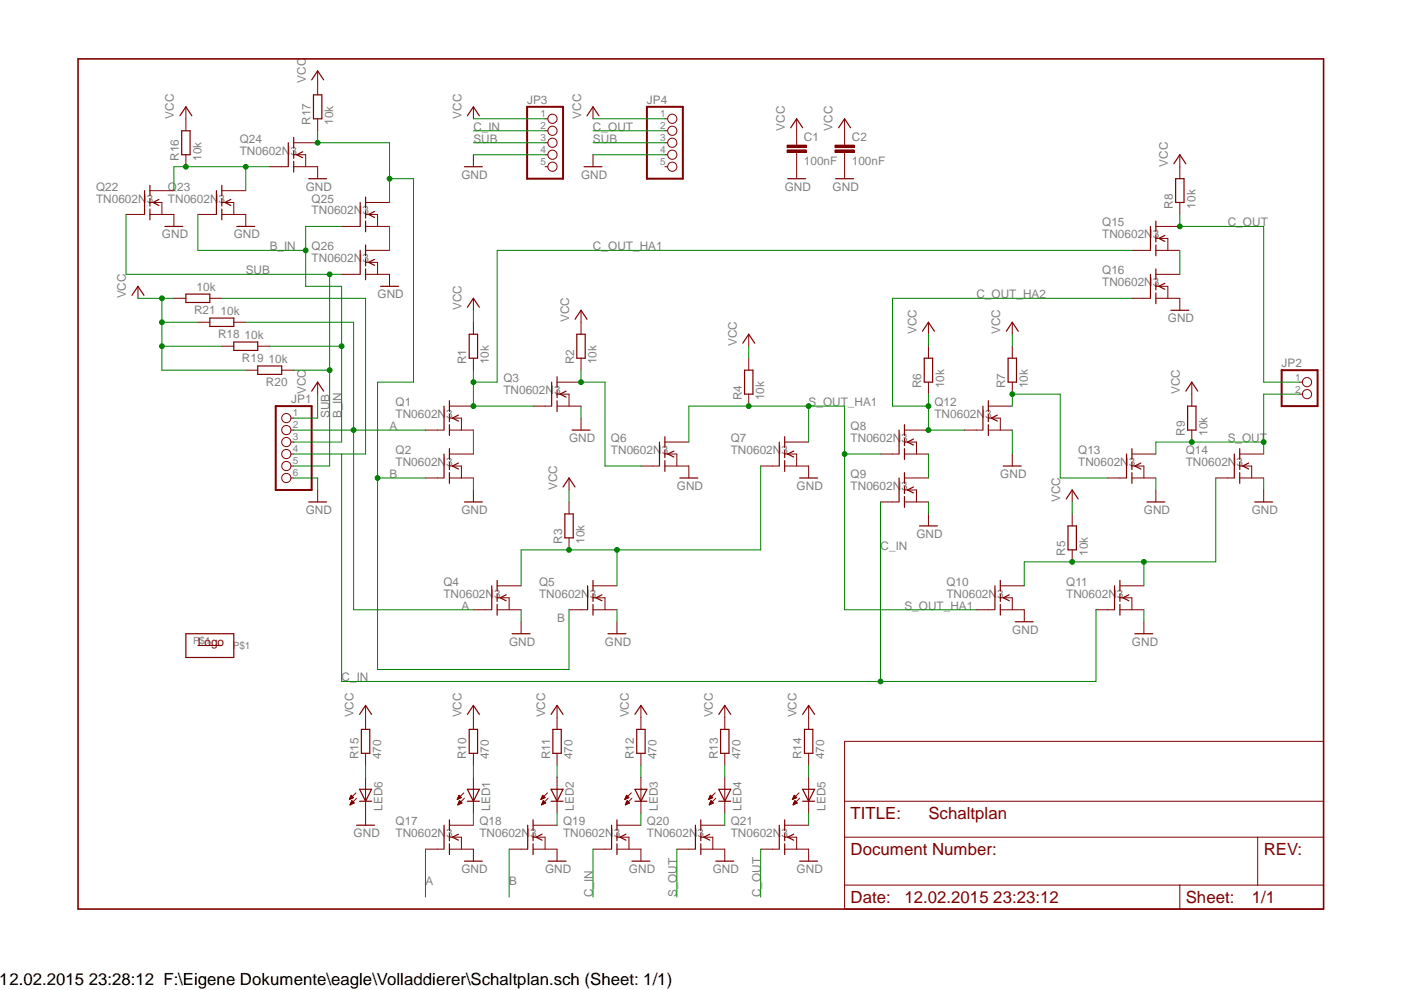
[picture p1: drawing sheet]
<svg xmlns="http://www.w3.org/2000/svg" width="297mm" height="210mm" viewBox="0 0 297 210" stroke-linecap="round" stroke-linejoin="round" font-family="sans-serif">
<g fill="none" stroke="#800000" stroke-width=".21">
<path d="M67.3 15v5.1M39.4 22.6v5.1M39.4 32.8v2.5M57.2 35.3h3.8M62.3 35.3h5v2.6M62.3 32.8h2.5v2.5M62.3 30.3h5M67.3 25.2v2.5M100.4 22.6v2.6M100.4 32.8v2.5M115.6 35.3h.6M115.6 32.8h.6"/>
<path d="M115.6 30.3h.6M115.6 25.2h.6M115.6 27.7h.6M125.7 22.6v2.6M125.7 32.8v2.5M141 35.3h.5M141 32.8h.5M141 30.3h.5M141 25.2h.5M141 27.7h.5M168.9 30.3v.5M168.9 32.3v.5"/>
<path d="M250.1 32.8v5.1M26.7 45.5h3.9M31.8 45.5h5.1v2.5M31.8 42.9h2.5v2.6M31.8 40.4h5.1M41.9 45.5h3.9M47 45.5h5.1v2.5M47 42.9h2.6v2.6M47 40.4h5.1M72.4 48h3.9M72.4 58.2h3.9M77.5 53.1h5.1"/>
<path d="M77.5 48h5.1M77.5 58.2h5.1v2.5M77.5 45.5h2.5v2.5M77.5 42.9h5.1M77.5 55.6h2.5v2.6M240 53.1h3.9M245.1 53.1h5M245.1 50.5h2.5v2.6M245.1 48h5M245.1 58.2h5M250.1 42.9v2.6M100.4 63.2v2.6"/>
<path d="M100.4 68.3v2.6M100.4 75.9v2.6M123.2 65.8v5.1M123.2 75.9v2.6M158.7 70.9v2.5M158.7 75.9v2.6M196.8 68.3v2.6M196.8 73.4v2.5M214.6 68.3v2.6M214.6 73.4v2.5M240 63.2h3.9M245.1 63.2h5v2.6"/>
<path d="M245.1 60.7h2.5v2.5M61.7 91.2h.6M61.7 88.6h.6M61.7 98.8h.6M61.7 96.3h.6M61.7 93.7h.6M67.3 81v2.6M90.2 91.2h3.9M95.3 91.2h5.1M95.3 88.6h2.5v2.6M95.3 98.8h2.5v2.5M95.3 86.1h5.1"/>
<path d="M95.3 96.3h5.1M113 86.1h3.9M118.1 86.1h5.1M118.1 83.6h2.5v2.5M118.1 81h5.1M123.2 88.6v2.6M135.9 98.8h3.8M141 98.8h5v2.5M141 96.3h2.5v2.5M141 93.7h5M158.7 83.6v2.5M161.3 98.8h3.8"/>
<path d="M166.4 98.8h5v2.5M166.4 96.3h2.5v2.5M166.4 93.7h5M186.7 96.3h3.8M191.8 91.2h5M191.8 96.3h5M191.8 93.7h2.5v2.6M196.8 81v2.6M204.5 91.2h3.8M209.5 91.2h5.1M209.5 88.6h2.6v2.6M209.5 86.1h5.1"/>
<path d="M214.6 81v2.6M214.6 96.3v2.5M240 98.8h2.5v2.5M240 96.3h5.1M252.7 81v5.1M252.7 91.2v2.5M262.8 98.8h2.6v2.5M262.8 96.3h5.1M275.5 83.6h.6M275.5 81h.6M61.7 101.3h.6M67.3 103.9v2.5"/>
<path d="M90.2 101.3h3.9M95.3 101.3h5.1M100.4 103.9v2.5M120.6 101.3v2.6M120.6 106.4v2.6M120.6 114v2.6M186.7 106.4h3.8M191.8 101.3h5M191.8 103.9h2.5v2.5M191.8 106.4h5M196.8 109v2.5M227.3 103.9v2.5"/>
<path d="M227.3 109v2.5M227.3 116.6v2.5M234.9 101.3h3.9M240 101.3h5.1M245.1 103.9v2.5M257.8 101.3h3.8M262.8 101.3h5.1M267.9 103.9v2.5M100.4 129.3h3.8M105.4 129.3h5.1M105.4 126.7h2.5v2.6M105.4 124.2h5.1"/>
<path d="M110.5 131.8v2.6M120.6 129.3h3.9M125.7 129.3h5.1M125.7 126.7h2.6v2.6M125.7 124.2h5.1M130.8 131.8v2.6M207 129.3h3.9M212.1 129.3h5.1v2.5M212.1 126.7h2.5v2.6M212.1 124.2h5.1M232.4 129.3h3.9M237.4 129.3h5.1"/>
<path d="M237.4 126.7h2.6v2.6M237.4 124.2h5.1M242.5 131.8v2.6M77.5 149.6v5M77.5 159.7v2.6M100.4 149.6v5M100.4 159.7v2.6M118.1 149.6v5M118.1 159.7v2.6M135.9 149.6v5M135.9 159.7v2.6M153.7 149.6v5"/>
<path d="M153.7 159.7v2.6M171.4 149.6v5M171.4 159.7v2.6M179.1 157.2h101.5v35.5h-101.5zM74.1 169.4h.1M74.1 169.3h.4M74.2 169.2h.5M74.2 169.2h.6M74.2 170.6h.1M74.2 169.1h.7M74.2 170.5h.3M74.3 169h.5"/>
<path d="M74.3 170.4h.5M74.3 168.9h.4M74.3 170.3h.7M74.4 168.8h.2M74.4 170.2h.7M74.4 168.7h.1M74.4 170.1h.6M74.5 168.7h.1M74.5 170.1h.4M74.5 168.6l.5 .5-.9 .4zM74.5 170h.3M74.5 169.9h.2"/>
<path d="M74.5 169.8h.1M74.6 169.8l-.4 .8M74.6 169.8l.5 .5-.9 .3M75.5 168.1l-1.4 1.4M75.6 169.2l-1.4 1.4M77.5 164.8v10.2M95.3 177.5h2.5v2.5M95.3 175h5.1M96.9 169.4h.2M97 169.3h.3M97 169.2h.5M97.1 169.2h.6"/>
<path d="M97.1 170.6h.1M97.1 169.1h.6M97.1 170.5h.3M97.2 169h.5M97.2 170.4h.4M97.2 168.9h.4M97.2 170.3h.6M97.2 168.8h.3M97.2 168.7h.2M97.2 170.2h.7M97.3 168.7h.1M97.3 170.1h.5"/>
<path d="M97.3 168.6l.5 .5-.9 .4zM97.3 170.1h.4M97.3 170h.3M97.4 169.9h.1M97.4 169.8h.1M97.4 169.8l-.3 .8M97.4 169.8l.6 .5-.9 .3M98.3 168.1l-1.4 1.4M98.5 169.2l-1.4 1.4M100.4 164.8v7.6M113 177.5h2.6v2.5M113 175h5.1"/>
<path d="M114.7 169.4h.1M114.8 169.3h.3M114.8 169.2h.5M114.8 169.2h.7M114.8 170.6h.2M114.9 169.1h.6M114.9 170.5h.3M114.9 169h.5M114.9 170.4h.5M115 168.9h.4M115 168.8h.3M115 170.3h.6"/>
<path d="M115 168.7h.2M115 170.2h.7M115.1 168.7h.1M115.1 170.1h.5M115.1 170.1h.4M115.1 168.6l.5 .5-.9 .4zM115.1 170h.3M115.1 169.9h.2M115.2 169.8h.1M115.2 169.8l-.4 .8M115.2 169.8l.5 .5-.9 .3M116.1 168.1l-1.4 1.4"/>
<path d="M116.2 169.2l-1.4 1.4M118.1 164.8v7.6M130.8 177.5h2.5v2.5M130.8 175h5.1M132.5 169.4h.1M132.5 169.3h.3M132.6 169.2h.5M132.6 169.2h.7M132.6 170.6h.2M132.7 169.1h.6M132.7 170.5h.3M132.7 169h.5"/>
<path d="M132.7 168.9h.4M132.7 170.4h.4M132.8 168.8h.3M132.8 170.3h.5M132.8 170.2h.6M132.8 168.7h.2M132.8 170.1h.5M132.8 168.7h.1M132.8 168.6l.5 .5-.8 .4zM132.9 170h.3M132.9 169.9h.2M133 169.8h.1"/>
<path d="M133 169.8l-.4 .8M133 169.8l.5 .5-.9 .3M133.9 168.1l-1.4 1.4M134 169.2l-1.4 1.4M135.9 164.8v7.6M148.6 177.5h2.5v2.5M148.6 175h5.1M150.3 169.4h.1M150.3 169.3h.3M150.4 169.2h.4M150.4 169.2h.6M150.4 169.1h.7"/>
<path d="M150.4 170.6h.1M150.4 169h.6M150.4 170.5h.3M150.5 168.9h.4M150.5 170.4h.4M150.5 170.3h.6M150.5 168.8h.3M150.5 170.2h.7M150.6 168.7h.1M150.6 170.1h.5M150.6 170.1h.4M150.6 168.6l.5 .5-.9 .4z"/>
<path d="M150.7 170h.3M150.7 169.9h.2M150.7 169.8h.1M150.7 169.8l-.3 .8M150.7 169.8l.6 .5-.9 .3M151.6 168.1l-1.4 1.4M151.8 169.2l-1.4 1.4M153.7 164.8v7.6M166.4 177.5h2.5v2.5M166.4 175h5M168.1 169.4h.1M168.1 169.3h.3"/>
<path d="M168.1 169.2h.5M168.1 169.2h.7M168.2 169.1h.7M168.2 170.6h.1M168.2 169h.6M168.2 170.5h.3M168.2 170.4h.5M168.3 168.9h.4M168.3 170.3h.6M168.3 168.8h.3M168.3 170.2h.7M168.4 168.7h.1"/>
<path d="M168.4 170.1h.5M168.4 170.1h.4M168.4 168.6l.5 .5-.9 .4zM168.4 170h.3M168.5 169.9h.2M168.5 169.8h.1M168.5 169.8l-.4 .8M168.5 169.8l.5 .5-.9 .3M169.4 168.1l-1.4 1.4M169.5 169.2l-1.4 1.4M171.4 164.8v7.6M179.1 177.5h101.5"/>
<path d="M179.1 169.9h101.5M266.7 177.5v10.2M90.2 180h3.9M95.3 180h5.1v2.6M107.9 180h3.9M113 180h5.1v2.6M125.7 180h3.9M130.8 180h5.1v2.6M143.5 180h3.9M148.6 180h5.1v2.6M161.3 180h3.8M166.4 180h5v2.6"/>
<path d="M179.1 187.7h101.5M250.1 187.7v5"/>
<circle cx="117.1" cy="35.3" r=".98"/>
<circle cx="117.1" cy="25.2" r=".98"/>
<circle cx="117.1" cy="32.8" r=".98"/>
<circle cx="117.1" cy="27.7" r=".98"/>
<circle cx="117.1" cy="30.3" r=".98"/>
<circle cx="142.5" cy="25.2" r=".98"/>
<circle cx="142.5" cy="27.7" r=".98"/>
<circle cx="142.5" cy="32.8" r=".98"/>
<circle cx="142.5" cy="30.3" r=".98"/>
<circle cx="142.5" cy="35.3" r=".98"/>
<circle cx="60.7" cy="93.7" r=".98"/>
<circle cx="60.7" cy="98.8" r=".98"/>
<circle cx="60.7" cy="88.6" r=".98"/>
<circle cx="60.7" cy="91.2" r=".98"/>
<circle cx="60.7" cy="96.3" r=".98"/>
<circle cx="277.1" cy="81" r=".98"/>
<circle cx="277.1" cy="83.6" r=".98"/>
<circle cx="60.7" cy="101.3" r=".98"/>
</g>
<g fill="none" stroke="#800000" stroke-width=".25">
<path d="M66.1 16.9l1.2-1.9 1.3 1.9M31.8 39.3v2.2M38.1 24.6l1.3-2 1.3 2M38.5 27.7h1.8v5.1h-1.8zM47 39.3v2.2M61.1 30.3v5M62.3 29.1v2.3M62.3 32v1.6M62.3 34.2v2.3M64.2 32.2l-1.3 .6 1.3 .6M65.4 37.9h3.9M66.5 20.1h1.7v5.1h-1.7z"/>
<path d="M98.5 35.3h3.8M99.1 24.6l1.3-2 1.2 2M123.8 35.3h3.8M124.5 24.6l1.2-2 1.3 2M248.9 34.7l1.2-1.9 1.3 1.9M249.3 37.9h1.7v5h-1.7zM30.6 40.4v5.1M31.8 42.2v1.5M31.8 44.3v2.3M33.7 42.3l-1.3 .6 1.3 .7M35 48h3.8M45.9 40.4v5.1"/>
<path d="M47 42.2v1.5M47 44.3v2.3M48.9 42.3l-1.2 .6 1.2 .7M50.2 48h3.8M76.4 42.9v5.1M76.4 53.1v5.1M77.5 41.8v2.3M77.5 44.7v1.5M77.5 46.9v2.2M77.5 51.9v2.3M77.5 54.9v1.5M77.5 57v2.3"/>
<path d="M79.4 44.8l-1.3 .7 1.3 .6M79.4 55l-1.3 .6 1.3 .7M243.9 48v5.1M243.9 58.2v5M245.1 46.9v2.2M245.1 49.8v1.5M245.1 51.9v2.3M245.1 57v2.3M245.1 59.9v1.6M247 49.9l-1.3 .6 1.3 .7M80.7 60.7h3.8M99.1 65.2l1.3-2 1.2 2"/>
<path d="M99.5 70.9h1.8v5h-1.8zM118.1 79.9v2.3M121.9 67.7l1.3-1.9 1.3 1.9M122.3 70.9h1.8v5h-1.8zM157.5 72.8l1.2-1.9 1.3 1.9M157.9 78.5h1.7v5.1h-1.7zM195.6 70.2l1.2-1.9 1.3 1.9M196 75.9h1.7v5.1h-1.7zM213.4 70.2l1.2-1.9 1.3 1.9M213.7 75.9h1.8v5.1h-1.8zM245.1 62.1v2.3M247 60.1l-1.3 .6 1.3 .6"/>
<path d="M248.2 65.8h3.8M66.1 82.9l1.2-1.9 1.3 1.9M94.1 86.1v5.1M94.1 96.3v5M95.3 85v2.2M95.3 87.9v1.5M95.3 90v2.3M95.3 95.1v2.3M95.3 98v1.6M97.2 88l-1.3 .6 1.3 .7M97.2 98.2l-1.3 .6 1.3 .6M117 81v5.1"/>
<path d="M118.1 82.8v1.5M118.1 85v2.2M120 82.9l-1.3 .7 1.3 .6M121.3 91.2h3.8M139.8 93.7v5.1M141 92.6v2.3M141 95.5v1.5M141 97.7v2.2M142.9 95.6l-1.3 .7 1.3 .6M165.2 93.7v5.1M166.4 92.6v2.3M166.4 95.5v1.5"/>
<path d="M166.4 97.7v2.2M168.3 95.6l-1.3 .7 1.3 .6M190.6 91.2v5.1M191.8 90v2.3M191.8 93v1.5M191.8 95.1v2.3M193.7 93.1l-1.3 .6 1.3 .7M208.4 86.1v5.1M209.5 85v2.2M209.5 87.9v1.5M209.5 90v2.3M211.5 88l-1.3 .6 1.3 .7"/>
<path d="M212.7 98.8h3.8M238.8 96.3v5M240 95.1v2.3M240 98v1.6M241.9 98.2l-1.3 .6 1.3 .6M251.4 82.9l1.3-1.9 1.3 1.9M251.8 86.1h1.8v5.1h-1.8zM261.7 96.3v5M262.8 95.1v2.3M262.8 98v1.6M264.7 98.2l-1.2 .6 1.2 .6M65.4 106.4h3.9"/>
<path d="M95.3 100.2v2.3M98.5 106.4h3.8M119.4 103.3l1.2-2 1.3 2M119.8 109h1.7v5h-1.7zM144.1 101.3h3.9M169.5 101.3h3.9M190.6 101.3v5.1M191.8 100.2v2.3M191.8 103.1v1.5M191.8 105.3v2.3M193.7 103.3l-1.3 .6 1.3 .6M194.9 111.5h3.9"/>
<path d="M226.1 105.8l1.2-1.9 1.3 1.9M226.4 111.5h1.8v5.1h-1.8zM240 100.2v2.3M243.2 106.4h3.8M262.8 100.2v2.3M266 106.4h3.8M104.3 124.2v5.1M105.4 123.1v2.2M105.4 126v1.5M105.4 128.1v2.3M107.3 126.1l-1.3 .6 1.3 .7M108.6 134.4h3.8"/>
<path d="M124.6 124.2v5.1M125.7 123.1v2.2M125.7 126v1.5M125.7 128.1v2.3M127.6 126.1l-1.2 .6 1.2 .7M128.9 134.4h3.8M210.9 124.2v5.1M212.1 123.1v2.2M212.1 126v1.5M212.1 128.1v2.3M214 126.1l-1.3 .6 1.3 .7M215.3 131.8h3.8"/>
<path d="M236.3 124.2v5.1M237.4 123.1v2.2M237.4 126v1.5M237.4 128.1v2.3M239.3 126.1l-1.2 .6 1.2 .7M240.6 134.4h3.8M76.2 151.5l1.3-1.9 1.3 1.9M76.6 154.6h1.8v5.1h-1.8zM99.1 151.5l1.3-1.9 1.2 1.9M99.5 154.6h1.8v5.1h-1.8zM116.8 151.5l1.3-1.9 1.3 1.9M117.2 154.6h1.8v5.1h-1.8z"/>
<path d="M134.6 151.5l1.3-1.9 1.3 1.9M135 154.6h1.8v5.1h-1.8zM152.4 151.5l1.3-1.9 1.2 1.9M152.8 154.6h1.8v5.1h-1.8zM170.2 151.5l1.2-1.9 1.3 1.9M170.6 154.6h1.7v5.1h-1.7zM75.6 175h3.8M76.2 169.9h2.6M76.2 167.3h2.6l-1.3 2.6zM94.1 175v5M95.3 173.8v2.3M95.3 176.7v1.6"/>
<path d="M95.3 178.9v2.3M97.2 176.9l-1.3 .6 1.3 .6M99.1 167.3h2.5l-1.2 2.6zM99.1 169.9h2.5M111.9 175v5M113 173.8v2.3M113 176.7v1.6M113 178.9v2.3M114.9 176.9l-1.2 .6 1.2 .6M116.8 169.9h2.6M116.8 167.3h2.6l-1.3 2.6zM129.7 175v5"/>
<path d="M130.8 173.8v2.3M130.8 176.7v1.6M130.8 178.9v2.3M132.7 176.9l-1.3 .6 1.3 .6M134.6 169.9h2.6M134.6 167.3h2.6l-1.3 2.6zM147.4 175v5M148.6 173.8v2.3M148.6 176.7v1.6M148.6 178.9v2.3M150.5 176.9l-1.3 .6 1.3 .6M152.4 169.9h2.5"/>
<path d="M152.4 167.3h2.5l-1.2 2.6zM165.2 175v5M166.4 173.8v2.3M166.4 176.7v1.6M166.4 178.9v2.3M168.3 176.9l-1.3 .6 1.3 .6M170.2 169.9h2.5M170.2 167.3h2.5l-1.3 2.6zM98.5 182.6h3.8M116.2 182.6h3.8M134 182.6h3.8M151.8 182.6h3.8"/>
<path d="M169.5 182.6h3.9"/>
</g>
<path d="M16.5 12.5h264.1v180.2h-264.1z" fill="none" stroke="#800000" stroke-width=".34"/>
<path d="M111.8 22.6h7.6v15.3h-7.6zM137.2 22.6h7.6v15.3h-7.6zM271.7 78.5h7.7v7.6h-7.7zM58.5 86.1h7.6v17.8h-7.6z" fill="none" stroke="#800000" stroke-width=".42"/>
<path d="M166.9 31.8h4v.5h-4z" fill-rule="evenodd" fill="#800000"/>
<path d="M166.9 31.8h4v.5h-4z" fill="none" stroke="#800000" stroke-width=".21"/>
<path d="M166.9 30.8h4v.5h-4z" fill-rule="evenodd" fill="#800000"/>
<path d="M166.9 30.8h4v.5h-4zM168.9 27.7v2.6M168.9 32.8v2.5M179.1 30.3v.5M179.1 32.3v.5" fill="none" stroke="#800000" stroke-width=".21"/>
<path d="M177 31.8h4.1v.5h-4.1z" fill-rule="evenodd" fill="#800000"/>
<path d="M177 31.8h4.1v.5h-4.1z" fill="none" stroke="#800000" stroke-width=".21"/>
<path d="M177 30.8h4.1v.5h-4.1z" fill-rule="evenodd" fill="#800000"/>
<g fill="none" stroke="#800000" stroke-width=".21">
<path d="M168.9 25.2v2.5M168.9 35.3v2.6M177 30.8h4.1v.5h-4.1zM179.1 25.2v5.1M179.1 32.8v5.1M29.2 60.7v2.5M36.9 63.2h2.5M41.9 68.3h2.6M44.5 63.2h2.5M47 73.4h2.6M49.6 68.3h2.5M52.1 78.5h2.5"/>
<path d="M54.6 73.4h2.6M59.7 78.5h2.6M41.9 136.9h5.1"/>
</g>
<path d="M167 37.9h3.8M167.6 27.1l1.3-1.9 1.3 1.9M177.2 37.9h3.8M177.8 27.1l1.3-1.9 1.2 1.9M28 62.6l1.2-1.9 1.3 1.9M39.4 62.4h5.1v1.7h-5.1zM44.5 67.4h5.1v1.8h-5.1zM49.6 72.5h5v1.8h-5zM54.6 77.6h5.1v1.8h-5.1zM39.4 134.4h10.2v5h-10.2z" fill="none" stroke="#800000" stroke-width=".25"/>
<path d="M100.4 78.5v7.6h12.6" fill="none" stroke="#008000" stroke-width=".21"/>
<circle cx="100.4" cy="86.1" r=".51" fill="#008000"/>
<g fill="none" stroke="#008000" stroke-width=".21">
<path d="M105.4 53.1v27.9h-5"/>
<circle cx="100.4" cy="86.1" r=".51"/>
</g>
<circle cx="100.4" cy="81" r=".51" fill="#008000"/>
<g fill="none" stroke="#008000" stroke-width=".21">
<path d="M100.4 32.8h15.2M100.4 25.2h15.2M125.7 32.8h15.3M125.7 25.2h15.3M105.4 53.1h134.6M29.2 63.2h7.7M34.3 63.2v15.3h17.8M34.3 73.4h12.7M34.3 68.3h7.6M100.4 65.8v2.5M158.7 73.4v2.5M196.8 70.9v2.5"/>
<path d="M214.6 70.9v2.5M67.3 83.6v5h-5M100.4 91.2v5.1M123.2 86.1v2.5M214.6 91.2v5.1M62.3 101.3h5v2.6M100.4 101.3v2.6M120.6 103.9v2.5M196.8 106.4v2.6M227.3 106.4v2.6M245.1 101.3v2.6M267.9 101.3v2.6"/>
<path d="M110.5 129.3v2.5M130.8 129.3v2.5M242.5 129.3v2.5"/>
<circle cx="100.4" cy="81" r=".51"/>
</g>
<circle cx="34.3" cy="73.4" r=".51" fill="#008000"/>
<circle cx="34.3" cy="73.4" r=".51" fill="none" stroke="#008000" stroke-width=".21"/>
<circle cx="34.3" cy="68.3" r=".51" fill="#008000"/>
<circle cx="34.3" cy="68.3" r=".51" fill="none" stroke="#008000" stroke-width=".21"/>
<circle cx="34.3" cy="63.2" r=".51" fill="#008000"/>
<g fill="none" stroke="#008000" stroke-width=".21">
<path d="M123.2 78.5v2.5h5.1v17.8h7.6"/>
<circle cx="34.3" cy="63.2" r=".51"/>
</g>
<circle cx="123.2" cy="81" r=".51" fill="#008000"/>
<g fill="none" stroke="#008000" stroke-width=".21">
<path d="M110.5 124.2v-7.6h20.3v7.6"/>
<circle cx="123.2" cy="81" r=".51"/>
</g>
<circle cx="120.6" cy="116.6" r=".51" fill="#008000"/>
<g fill="none" stroke="#008000" stroke-width=".21">
<path d="M161.3 98.8v17.8h-30.5"/>
<circle cx="120.6" cy="116.6" r=".51"/>
</g>
<circle cx="130.8" cy="116.6" r=".51" fill="#008000"/>
<g fill="none" stroke="#008000" stroke-width=".21">
<path d="M62.3 91.2h27.9M75 91.2v38.1h25.4"/>
<circle cx="130.8" cy="116.6" r=".51"/>
</g>
<circle cx="75" cy="91.2" r=".51" fill="#008000"/>
<g fill="none" stroke="#008000" stroke-width=".21">
<path d="M52.1 68.3h22.9v22.9M90.2 101.3h-10.2v40.6h40.6v-12.6M90.2 180v10.2"/>
<circle cx="75" cy="91.2" r=".51"/>
</g>
<circle cx="80" cy="101.3" r=".51" fill="#008000"/>
<g fill="none" stroke="#008000" stroke-width=".21">
<path d="M67.3 27.7v2.6h15.3v7.6"/>
<circle cx="80" cy="101.3" r=".51"/>
</g>
<circle cx="67.3" cy="30.3" r=".51" fill="#008000"/>
<g fill="none" stroke="#008000" stroke-width=".21">
<path d="M82.6 42.9v-5h5.1v43.1h-7.7v20.3"/>
<circle cx="67.3" cy="30.3" r=".51"/>
</g>
<circle cx="82.6" cy="37.9" r=".51" fill="#008000"/>
<g fill="none" stroke="#008000" stroke-width=".21">
<path d="M146 93.7v-7.6h25.4v7.6M107.9 180v10.2"/>
<circle cx="82.6" cy="37.9" r=".51"/>
</g>
<circle cx="158.7" cy="86.1" r=".51" fill="#008000"/>
<g fill="none" stroke="#008000" stroke-width=".21">
<path d="M171.4 86.1h7.7v10.2h7.6"/>
<circle cx="158.7" cy="86.1" r=".51"/>
</g>
<circle cx="171.4" cy="86.1" r=".51" fill="#008000"/>
<g fill="none" stroke="#008000" stroke-width=".21">
<path d="M179.1 96.3v33h27.9"/>
<circle cx="171.4" cy="86.1" r=".51"/>
</g>
<circle cx="179.1" cy="96.3" r=".51" fill="#008000"/>
<g fill="none" stroke="#008000" stroke-width=".21">
<path d="M196.8 83.6v7.6h7.7"/>
<circle cx="179.1" cy="96.3" r=".51"/>
</g>
<circle cx="196.8" cy="91.2" r=".51" fill="#008000"/>
<g fill="none" stroke="#008000" stroke-width=".21">
<path d="M240 63.2h-50.8v22.9h7.6"/>
<circle cx="196.8" cy="91.2" r=".51"/>
</g>
<circle cx="196.8" cy="86.1" r=".51" fill="#008000"/>
<g fill="none" stroke="#008000" stroke-width=".21">
<path d="M72.4 96.3v48.2h160v-15.2M186.7 106.4v38.1"/>
<circle cx="196.8" cy="86.1" r=".51"/>
</g>
<circle cx="186.7" cy="144.5" r=".51" fill="#008000"/>
<g fill="none" stroke="#008000" stroke-width=".21">
<path d="M100.4 27.7h15.2M47 63.2h30.5v33.1h-15.2M196.8 96.3v5M214.6 86.1v-2.5h10.2v17.7h10.1M125.7 180v10.2"/>
<circle cx="186.7" cy="144.5" r=".51"/>
</g>
<circle cx="214.6" cy="83.6" r=".51" fill="#008000"/>
<g fill="none" stroke="#008000" stroke-width=".21">
<path d="M217.2 124.2v-5.1h25.3v5.1"/>
<circle cx="214.6" cy="83.6" r=".51"/>
</g>
<circle cx="227.3" cy="119.1" r=".51" fill="#008000"/>
<g fill="none" stroke="#008000" stroke-width=".21">
<path d="M257.8 101.3v17.8h-15.3"/>
<circle cx="227.3" cy="119.1" r=".51"/>
</g>
<circle cx="242.5" cy="119.1" r=".51" fill="#008000"/>
<g fill="none" stroke="#008000" stroke-width=".21">
<path d="M250.1 45.5v2.5h17.8v33h7.6"/>
<circle cx="242.5" cy="119.1" r=".51"/>
</g>
<circle cx="250.1" cy="48" r=".51" fill="#008000"/>
<g fill="none" stroke="#008000" stroke-width=".21">
<path d="M125.7 27.7h15.3M267.9 93.7h-22.8v2.6M275.5 83.6h-7.6v12.7M161.3 180v10.2"/>
<circle cx="250.1" cy="48" r=".51"/>
</g>
<circle cx="267.9" cy="93.7" r=".51" fill="#008000"/>
<circle cx="267.9" cy="93.7" r=".51" fill="none" stroke="#008000" stroke-width=".21"/>
<circle cx="252.7" cy="93.7" r=".51" fill="#008000"/>
<g fill="none" stroke="#008000" stroke-width=".21">
<path d="M52.1 35.3v5.1M57.2 35.3h-20.3v5.1M250.1 53.1v5.1M77.5 162.3v2.5M100.4 162.3v2.5M100.4 172.4v2.6M118.1 162.3v2.5M118.1 172.4v2.6M135.9 162.3v2.5M135.9 172.4v2.6M153.7 162.3v2.5M153.7 172.4v2.6"/>
<path d="M171.4 162.3v2.5M171.4 172.4v2.6M143.5 180v10.2"/>
<circle cx="252.7" cy="93.7" r=".51"/>
</g>
<circle cx="39.4" cy="35.3" r=".51" fill="#008000"/>
<circle cx="39.4" cy="35.3" r=".51" fill="none" stroke="#008000" stroke-width=".21"/>
<circle cx="52.1" cy="35.3" r=".51" fill="#008000"/>
<g fill="none" stroke="#008000" stroke-width=".21">
<path d="M26.7 45.5v12.7h45.7M82.6 48v5.1M69.9 78.5v20.3h-7.6"/>
<circle cx="52.1" cy="35.3" r=".51"/>
</g>
<circle cx="69.9" cy="58.2" r=".51" fill="#008000"/>
<g fill="none" stroke="#008000" stroke-width=".21">
<path d="M69.9 58.2v20.3h-7.6"/>
<circle cx="69.9" cy="58.2" r=".51"/>
</g>
<circle cx="69.9" cy="78.5" r=".51" fill="#008000"/>
<g fill="none" stroke="#008000" stroke-width=".21">
<path d="M100.4 30.3h15.2M125.7 30.3h15.3M41.9 45.5v7.6h22.9M72.4 48h-7.6v12.7h7.6v33h-10.1"/>
<circle cx="69.9" cy="78.5" r=".51"/>
</g>
<circle cx="64.8" cy="53.1" r=".51" fill="#008000"/>
<g fill="none" stroke="#008000" stroke-width=".21">
<path d="M57.2 73.4h15.2"/>
<circle cx="64.8" cy="53.1" r=".51"/>
</g>
<circle cx="72.4" cy="73.4" r=".51" fill="#008000"/>
<circle cx="72.4" cy="73.4" r=".51" fill="none" stroke="#008000" stroke-width=".21"/>
<g font-size="3.6" fill="#800000">
<text x="180.3" y="173.7">TITLE:</text>
<text x="196.8" y="173.7">Schaltplan</text>
<text x="180.3" y="181.3">Document Number:</text>
<text x="267.9" y="181.3">REV:</text>
<text x="180.3" y="191.5">Date:</text>
<text x="191.8" y="191.5">12.02.2015 23:23:12</text>
<text x="251.4" y="191.5">Sheet:</text>
<text x="265.4" y="191.5">1/1</text>
</g>
<text font-size="3.6" x="0" y="208.9">12.02.2015 23:28:12 F:\Eigene Dokumente\eagle\Volladdierer\Schaltplan.sch (Sheet: 1/1)</text>
<g font-size="2.5" fill="#808080">
<text x="64.8" y="17.6" transform="rotate(-90 64.8 17.6)">VCC</text>
<text x="111.8" y="22">JP3</text>
<text x="137.2" y="22">JP4</text>
<text x="36.9" y="25.2" transform="rotate(-90 36.9 25.2)">VCC</text>
<text x="65.8" y="26.5" transform="rotate(-90 65.8 26.5)">R17</text>
<text x="70.7" y="26.5" transform="rotate(-90 70.7 26.5)">10k</text>
<text x="97.8" y="25.2" transform="rotate(-90 97.8 25.2)">VCC</text>
<text x="100.4" y="27.7">C_IN</text>
<text x="123.2" y="25.2" transform="rotate(-90 123.2 25.2)">VCC</text>
<text x="125.7" y="27.7">C_OUT</text>
<text x="166.4" y="27.7" transform="rotate(-90 166.4 27.7)">VCC</text>
<text x="170.4" y="29.9">C1</text>
<text x="176.5" y="27.7" transform="rotate(-90 176.5 27.7)">VCC</text>
<text x="180.6" y="29.9">C2</text>
<text x="37.9" y="34.1" transform="rotate(-90 37.9 34.1)">R16</text>
<text x="42.7" y="34.1" transform="rotate(-90 42.7 34.1)">10k</text>
<text x="50.8" y="30.3">Q24</text>
<text x="50.8" y="32.8">TN0602N3</text>
<text x="100.4" y="30.3">SUB</text>
<text x="125.7" y="30.3">SUB</text>
<text x="170.4" y="35">100nF</text>
<text x="180.6" y="35">100nF</text>
<text x="247.6" y="35.3" transform="rotate(-90 247.6 35.3)">VCC</text>
<text x="20.4" y="40.4">Q22</text>
<text x="35.6" y="40.4">Q23</text>
<text x="64.8" y="40.4">GND</text>
<text x="97.8" y="37.9">GND</text>
<text x="123.2" y="37.9">GND</text>
<text x="166.4" y="40.4">GND</text>
<text x="176.5" y="40.4">GND</text>
<text x="20.4" y="43">TN0602N3</text>
<text x="35.6" y="43">TN0602N3</text>
<text x="66.1" y="43">Q25</text>
<text x="66.1" y="45.5">TN0602N3</text>
<text x="248.7" y="44.2" transform="rotate(-90 248.7 44.2)">R8</text>
<text x="253.4" y="44.2" transform="rotate(-90 253.4 44.2)">10k</text>
<text x="34.3" y="50.5">GND</text>
<text x="49.6" y="50.5">GND</text>
<text x="57.2" y="53.1">B_IN</text>
<text x="66.1" y="53.1">Q26</text>
<text x="125.7" y="53.1">C_OUT_HA1</text>
<text x="233.7" y="50.5">TN0602N3</text>
<text x="233.7" y="48">Q15</text>
<text x="260.3" y="48">C_OUT</text>
<text x="52.1" y="58.2">SUB</text>
<text x="66.1" y="55.6">TN0602N3</text>
<text x="233.7" y="58.2">Q16</text>
<text x="26.7" y="63.2" transform="rotate(-90 26.7 63.2)">VCC</text>
<text x="41.7" y="61.7">10k</text>
<text x="80" y="63.2">GND</text>
<text x="97.8" y="65.8" transform="rotate(-90 97.8 65.8)">VCC</text>
<text x="207" y="63.2">C_OUT_HA2</text>
<text x="233.7" y="60.7">TN0602N3</text>
<text x="41.1" y="66.5">R21</text>
<text x="46.2" y="71.6">R18</text>
<text x="46.8" y="66.8">10k</text>
<text x="51.9" y="71.9">10k</text>
<text x="120.6" y="68.3" transform="rotate(-90 120.6 68.3)">VCC</text>
<text x="194.3" y="70.9" transform="rotate(-90 194.3 70.9)">VCC</text>
<text x="212.1" y="70.9" transform="rotate(-90 212.1 70.9)">VCC</text>
<text x="247.6" y="68.3">GND</text>
<text x="51.3" y="76.7">R19</text>
<text x="56.9" y="77">10k</text>
<text x="98.8" y="77.2" transform="rotate(-90 98.8 77.2)">R1</text>
<text x="103.7" y="77.2" transform="rotate(-90 103.7 77.2)">10k</text>
<text x="121.7" y="77.2" transform="rotate(-90 121.7 77.2)">R2</text>
<text x="126.5" y="77.2" transform="rotate(-90 126.5 77.2)">10k</text>
<text x="156.2" y="73.4" transform="rotate(-90 156.2 73.4)">VCC</text>
<text x="271.7" y="77.9">JP2</text>
<text x="56.4" y="81.8">R20</text>
<text x="64.8" y="83.6" transform="rotate(-90 64.8 83.6)">VCC</text>
<text x="106.7" y="83.6">TN0602N3</text>
<text x="106.7" y="81">Q3</text>
<text x="195.3" y="82.3" transform="rotate(-90 195.3 82.3)">R6</text>
<text x="200.1" y="82.3" transform="rotate(-90 200.1 82.3)">10k</text>
<text x="213.1" y="82.3" transform="rotate(-90 213.1 82.3)">R7</text>
<text x="217.9" y="82.3" transform="rotate(-90 217.9 82.3)">10k</text>
<text x="250.1" y="83.6" transform="rotate(-90 250.1 83.6)">VCC</text>
<text x="61.8" y="85.5">JP1</text>
<text x="69.9" y="88.6" transform="rotate(-90 69.9 88.6)">SUB</text>
<text x="72.4" y="88.6" transform="rotate(-90 72.4 88.6)">B_IN</text>
<text x="83.9" y="88.6">TN0602N3</text>
<text x="83.9" y="86.1">Q1</text>
<text x="157.3" y="84.8" transform="rotate(-90 157.3 84.8)">R4</text>
<text x="162" y="84.8" transform="rotate(-90 162 84.8)">10k</text>
<text x="171.4" y="86.1">S_OUT_HA1</text>
<text x="198.1" y="88.6">TN0602N3</text>
<text x="198.1" y="86.1">Q12</text>
<text x="82.6" y="91.2">A</text>
<text x="120.6" y="93.7">GND</text>
<text x="129.5" y="93.7">Q6</text>
<text x="154.9" y="93.7">Q7</text>
<text x="180.3" y="93.7">TN0602N3</text>
<text x="180.3" y="91.2">Q8</text>
<text x="251.2" y="92.5" transform="rotate(-90 251.2 92.5)">R9</text>
<text x="256" y="92.5" transform="rotate(-90 256 92.5)">10k</text>
<text x="260.3" y="93.7">S_OUT</text>
<text x="82.6" y="101.3">B</text>
<text x="83.9" y="98.8">TN0602N3</text>
<text x="83.9" y="96.3">Q2</text>
<text x="129.5" y="96.3">TN0602N3</text>
<text x="154.9" y="96.3">TN0602N3</text>
<text x="180.3" y="101.3">Q9</text>
<text x="212.1" y="101.3">GND</text>
<text x="228.6" y="98.8">TN0602N3</text>
<text x="228.6" y="96.3">Q13</text>
<text x="251.4" y="98.8">TN0602N3</text>
<text x="251.4" y="96.3">Q14</text>
<text x="118.1" y="103.9" transform="rotate(-90 118.1 103.9)">VCC</text>
<text x="143.5" y="103.9">GND</text>
<text x="168.9" y="103.9">GND</text>
<text x="180.3" y="103.9">TN0602N3</text>
<text x="224.8" y="106.4" transform="rotate(-90 224.8 106.4)">VCC</text>
<text x="64.8" y="109">GND</text>
<text x="97.8" y="109">GND</text>
<text x="242.5" y="109">GND</text>
<text x="265.4" y="109">GND</text>
<text x="119.2" y="115.3" transform="rotate(-90 119.2 115.3)">R3</text>
<text x="123.9" y="115.3" transform="rotate(-90 123.9 115.3)">10k</text>
<text x="186.7" y="116.6">C_IN</text>
<text x="194.3" y="114">GND</text>
<text x="225.8" y="117.9" transform="rotate(-90 225.8 117.9)">R5</text>
<text x="230.6" y="117.9" transform="rotate(-90 230.6 117.9)">10k</text>
<text x="94" y="124.2">Q4</text>
<text x="114.3" y="124.2">Q5</text>
<text x="200.7" y="124.2">Q10</text>
<text x="226.1" y="124.2">Q11</text>
<text x="94" y="126.7">TN0602N3</text>
<text x="97.8" y="129.3">A</text>
<text x="114.3" y="126.7">TN0602N3</text>
<text x="118.1" y="131.8">B</text>
<text x="191.8" y="129.3">S_OUT_HA1</text>
<text x="200.7" y="126.7">TN0602N3</text>
<text x="226.1" y="126.7">TN0602N3</text>
<text x="107.9" y="136.9">GND</text>
<text x="128.3" y="136.9">GND</text>
<text x="214.6" y="134.4">GND</text>
<text x="240" y="136.9">GND</text>
<text x="72.4" y="144.5">C_IN</text>
<text x="75" y="152.1" transform="rotate(-90 75 152.1)">VCC</text>
<text x="97.8" y="152.1" transform="rotate(-90 97.8 152.1)">VCC</text>
<text x="115.6" y="152.1" transform="rotate(-90 115.6 152.1)">VCC</text>
<text x="133.3" y="152.1" transform="rotate(-90 133.3 152.1)">VCC</text>
<text x="151.1" y="152.1" transform="rotate(-90 151.1 152.1)">VCC</text>
<text x="168.9" y="152.1" transform="rotate(-90 168.9 152.1)">VCC</text>
<text x="76" y="161" transform="rotate(-90 76 161)">R15</text>
<text x="80.8" y="161" transform="rotate(-90 80.8 161)">470</text>
<text x="98.8" y="161" transform="rotate(-90 98.8 161)">R10</text>
<text x="103.7" y="161" transform="rotate(-90 103.7 161)">470</text>
<text x="116.6" y="161" transform="rotate(-90 116.6 161)">R11</text>
<text x="121.4" y="161" transform="rotate(-90 121.4 161)">470</text>
<text x="134.4" y="161" transform="rotate(-90 134.4 161)">R12</text>
<text x="139.2" y="161" transform="rotate(-90 139.2 161)">470</text>
<text x="152.2" y="161" transform="rotate(-90 152.2 161)">R13</text>
<text x="157" y="161" transform="rotate(-90 157 161)">470</text>
<text x="170" y="161" transform="rotate(-90 170 161)">R14</text>
<text x="174.7" y="161" transform="rotate(-90 174.7 161)">470</text>
<text x="81.1" y="171.9" transform="rotate(-90 81.1 171.9)">LED6</text>
<text x="103.9" y="171.9" transform="rotate(-90 103.9 171.9)">LED1</text>
<text x="121.7" y="171.9" transform="rotate(-90 121.7 171.9)">LED2</text>
<text x="139.4" y="171.9" transform="rotate(-90 139.4 171.9)">LED3</text>
<text x="157.2" y="171.9" transform="rotate(-90 157.2 171.9)">LED4</text>
<text x="175" y="171.9" transform="rotate(-90 175 171.9)">LED5</text>
<text x="75" y="177.5">GND</text>
<text x="83.9" y="177.5">TN0602N3</text>
<text x="83.9" y="175">Q17</text>
<text x="101.6" y="175">Q18</text>
<text x="101.6" y="177.5">TN0602N3</text>
<text x="119.4" y="175">Q19</text>
<text x="119.4" y="177.5">TN0602N3</text>
<text x="137.2" y="175">Q20</text>
<text x="137.2" y="177.5">TN0602N3</text>
<text x="154.9" y="175">Q21</text>
<text x="154.9" y="177.5">TN0602N3</text>
<text x="97.8" y="185.1">GND</text>
<text x="115.6" y="185.1">GND</text>
<text x="133.3" y="185.1">GND</text>
<text x="151.1" y="185.1">GND</text>
<text x="168.9" y="185.1">GND</text>
<text x="90.2" y="187.7">A</text>
<text x="107.9" y="187.7">B</text>
<text x="125.7" y="190.2" transform="rotate(-90 125.7 190.2)">C_IN</text>
<text x="143.5" y="190.2" transform="rotate(-90 143.5 190.2)">S_OUT</text>
<text x="161.3" y="190.2" transform="rotate(-90 161.3 190.2)">C_OUT</text>
</g>
<text font-size="2.5" fill="#800000" x="41.9" y="136.9">Logo</text>
<g font-size="2.1" fill="#808080">
<text x="114.6" y="24.8">1</text>
<text x="114.6" y="27.3">2</text>
<text x="114.6" y="29.9">3</text>
<text x="140" y="24.8">1</text>
<text x="140" y="27.3">2</text>
<text x="140" y="29.9">3</text>
<text x="114.6" y="32.4">4</text>
<text x="114.6" y="35">5</text>
<text x="140" y="32.4">4</text>
<text x="140" y="35">5</text>
<text x="274.6" y="80.7">1</text>
<text x="274.6" y="83.2">2</text>
<text x="62.1" y="88.3">1</text>
<text x="62.1" y="90.8">2</text>
<text x="62.1" y="93.4">3</text>
<text x="62.1" y="95.9">4</text>
<text x="62.1" y="98.5">5</text>
<text x="62.1" y="101">6</text>
<text x="40.9" y="136.5">P$1</text>
<text x="49.4" y="137.7">P$1</text>
</g>
</svg>
